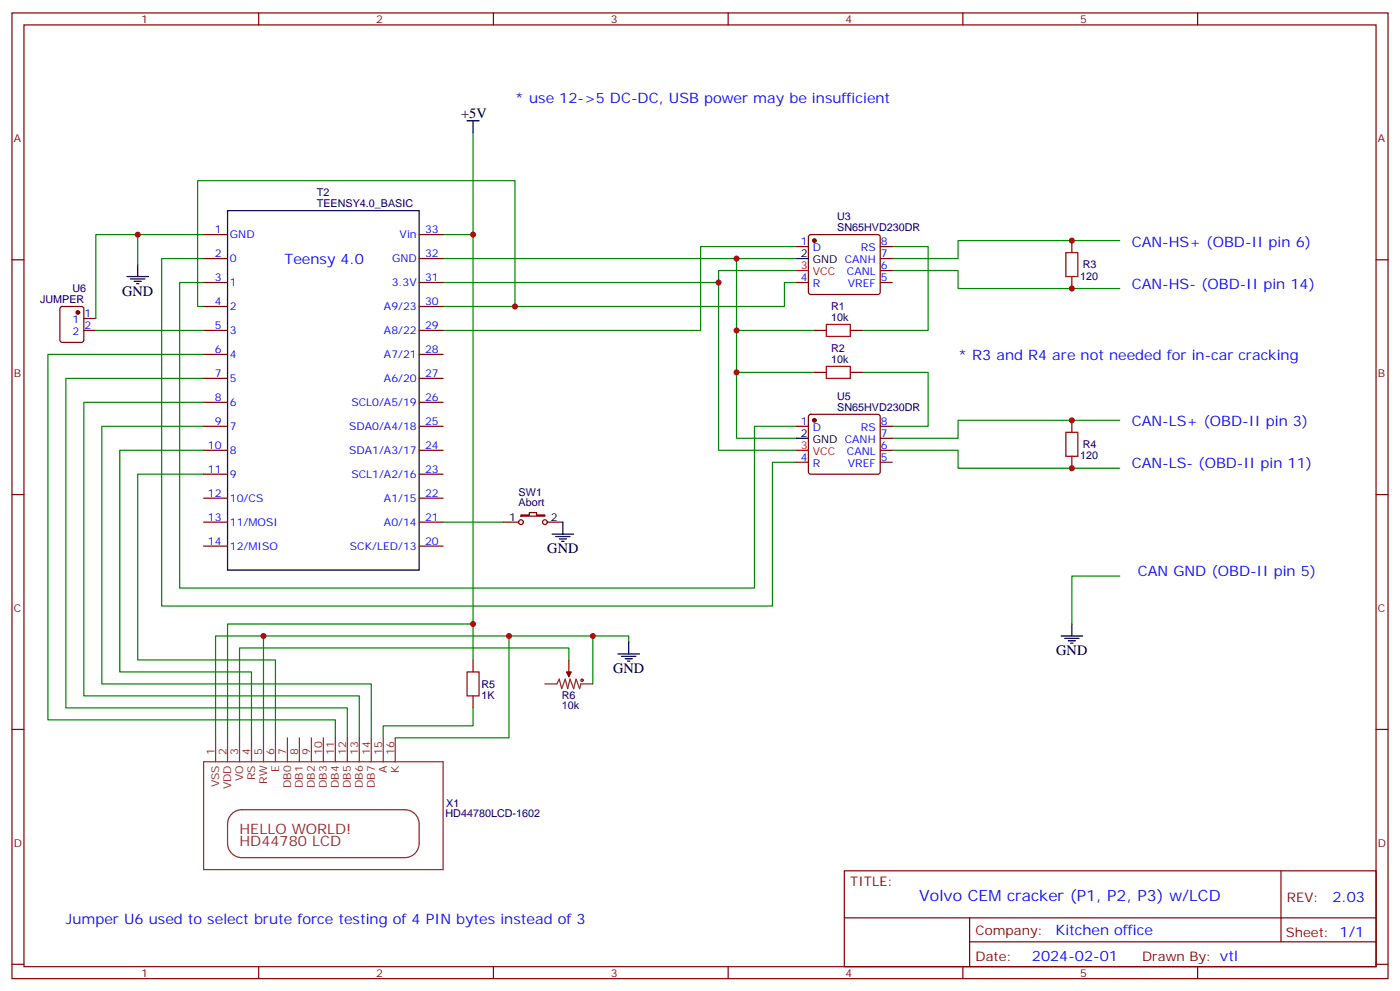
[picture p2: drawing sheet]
<svg xmlns="http://www.w3.org/2000/svg" width="412mm" height="292mm" viewBox="0 0 412 292" stroke-linecap="round" stroke-linejoin="round" font-family="sans-serif">
<g fill="none" stroke="#008700" stroke-width=".35">
<path d="M139.3 39.1v30h-8.8M40.6 69.1h-12.4v24.7M60 69.1h-19.4v8.8M60 76.1h-12.4v102.3h179.9v-42.3h7.1M130.5 76.1h104.1M139.3 69.1v114.6h-72.3v33.5M217 76.1v52.9h17.6M234.6 72.6h-28.2v24.7h-75.9M234.6 79.7h-22.9v3.5M262.8 79.7h19.4v5.2h47.6M262.8 72.6h10.6v24.7h-19.4M329.8 70.8h-47.6v5.3h-19.4"/>
<path d="M28.2 97.3h31.8M60 90.2h-1.8v-37h93.5v37M60 83.2h-7.1v89.9h169.3v-47.6h12.4M130.5 83.2h81.2v49.4h22.9M217 97.3h22.9M234.6 83.2h-3.5v7h-100.6M60 118.5h-35.3v86.4h81.1v12.3M60 111.4h-40.6v97h82.9v8.8M60 104.4h-45.9v107.5h84.7v5.3M217 109.6h22.9M254 109.6h19.4v15.9h-10.6M60 125.5h-30v75.9h79.4v15.8"/>
<path d="M60 139.6h-19.4v54.7h40.5v22.9M60 132.6h-24.7v65.2h38.8v19.4M262.8 132.6h19.4v5.3h47.6M329.8 123.8h-47.6v5.2h-19.4M130.5 153.7h17.7M329.8 169.6h-14.1v14.1M77.6 187.3h-14.1v29.9M139.3 183.7v10.6M149.9 187.3v29.9h-33.5M167.6 194.3v-3.5h-97v26.4M174.6 187.3v14.1M185.2 189v-1.7h-107.6v29.9"/>
<path d="M139.3 208.4v5.3h-26.4v3.5"/>
</g>
<g fill="none" stroke="#8c2424" stroke-width=".35">
<path d="M167.6 197.8v1.4M63.5 217.2v7.1M67 217.2v7.1M70.6 217.2v7.1M74.1 217.2v7.1M77.6 217.2v7.1M81.1 217.2v7.1M84.7 217.2v7.1M88.2 217.2v7.1M91.7 217.2v7.1M95.2 217.2v7.1M98.8 217.2v7.1"/>
<path d="M102.3 217.2v7.1M105.8 217.2v7.1M109.4 217.2v7.1M112.9 217.2v7.1M116.4 217.2v7.1M160.5 201.4h3.5l.7-1.4 .8 2.8 1-2.8 .7 2.8 .7-2.8 1.1 2.8 .7-2.8 1 2.8 .4-1.4h3.5M60 224.3h70.5v31.7h-70.5zM68.5 239.4a4.2 4.2 0 0 1 2.8-1h47.9a4.2 4.2 0 0 1 4.3 4.2v5.7a4.2 4.2 0 0 1-4.3 4.2h-47.9a4.2 4.2 0 0 1-4.3-4.2v-5.7a4.2 4.2 0 0 1 1.5-3.2z"/>
</g>
<g fill="#870000" stroke="#870000" stroke-width=".35">
<path d="M166.9 197.8h1.4l-.7 1.4z"/>
<circle cx="239.9" cy="123.8" r=".53"/>
<circle cx="239.9" cy="70.8" r=".53"/>
<circle cx="22.9" cy="92" r=".53"/>
</g>
<g fill="none" stroke="#a10000" stroke-width=".35">
<path d="M314 74.4h3.5v7h-3.5zM243.4 95.5h7.1v3.6h-7.1zM243.4 107.9h7.1v3.5h-7.1zM314 127.3h3.5v7h-3.5zM137.6 197.8h3.5v7.1h-3.5z"/>
<circle cx="171.5" cy="200.3" r=".35"/>
</g>
<g fill="none" stroke="#870000" stroke-width=".35">
<path d="M3.5 3.8h405.4v284.3h-405.4zM7.1 7.3h398.2v277.3h-398.2zM76.2 3.8v3.5M145.3 3.8v3.5M214.5 3.8v3.5M283.6 3.8v3.5M352.8 3.8v3.5M3.5 76.5h3.6M60 76.1h7M60 69.1h7M123.5 76.1h7M123.5 69.1h7"/>
<path d="M234.6 72.6h3.5M238.4 69.3l.4-.2h19.8l.5 .2 .2 .5v16.2l-.2 .5-.5 .2h-19.8l-.5-.2-.2-.5v-16.2zM259.3 72.6h3.5M259.3 79.7h3.5M259.3 76.1h3.5M315.7 70.8v3.6M405.3 76.5h3.6M17.9 90.4l.4-.2h5.7l.6 .5 .1 9.4-.5 .7h-5.9l-.6-.4-.1-9.5zM24.7 97.3h3.5M24.7 93.8h3.5M60 97.3h7M60 83.2h7"/>
<path d="M60 90.2h7M123.5 97.3h7M123.5 83.2h7M123.5 90.2h7M234.6 83.2h3.5M239.9 97.3h3.5M250.5 97.3h3.5M259.3 83.2h3.5M315.7 81.4v3.5M60 104.4h7M60 111.4h7M60 118.5h7"/>
<path d="M123.5 104.4h7M123.5 111.4h7M123.5 118.5h7M239.9 109.6h3.5M250.5 109.6h3.5M60 125.5h7M60 132.6h7M60 139.6h7M123.5 125.5h7M123.5 132.6h7M123.5 139.6h7M234.6 125.5h3.5"/>
<path d="M234.6 136.1h3.5M238.4 122.2l.4-.2h19.8l.5 .2 .2 .5v16.2l-.2 .5-.5 .2h-19.8l-.5-.2-.2-.5v-16.2zM259.3 125.5h3.5M259.3 136.1h3.5M259.3 132.6h3.5M259.3 129h3.5M315.7 123.8v3.5M315.7 134.3v3.6M3.5 145.6h3.6M60 146.7h7M60 153.7h7M123.5 146.7h7"/>
<path d="M123.5 153.7h7M148.2 153.7h4.6M153.5 151.6h2.4v-.7h2.1v.7h2.5v.4h-7zM161.2 153.7h4.6M405.3 145.6h3.6M60 160.8h7M123.5 160.8h7M139.3 194.3v3.5M167.6 194.3v3.5M3.5 214.8h3.6M139.3 204.9v3.5M405.3 214.8h3.6"/>
<path d="M248.7 256.4h156.6v28.2h-156.6zM377.3 256.4v20.9M248.7 270.2h156.5M285.6 277.3h119.6M285.6 270.2v14.2M3.5 283.9h3.6M76.2 284.6v3.5M145.3 284.6v3.5M214.5 284.6v3.5M283.6 284.6v3.5M352.8 284.6v3.5M405.3 283.9h3.6"/>
<circle cx="153.5" cy="153.7" r=".71"/>
<circle cx="160.5" cy="153.7" r=".71"/>
</g>
<g fill="none" stroke="#000" stroke-width=".35">
<path d="M137.6 35.6h3.5M139.3 35.6v3.5M40.6 77.9v3.5M67 62h56.5v105.9h-56.5zM234.6 76.1h3.5M37.4 81.4h6.3M38.5 82.1h4.2M39.5 82.8h2.1M40.2 83.5h.7M234.6 129h3.5M162.6 157.3h6.4M163.7 158h4.2"/>
<path d="M164.7 158.7h2.2M165.5 159.4h.7M165.8 153.7v3.6M182 192.5h6.4M183.1 193.3h4.2M184.1 194h2.2M184.9 194.7h.7M185.2 189v3.5M312.6 187.3h6.3M313.6 188h4.3M314.7 188.7h2.1M315.4 189.4h.7"/>
<path d="M315.7 183.7v3.6"/>
</g>
<path d="M234.6 79.7h3.5M234.6 132.6h3.5" fill="none" stroke="#f00" stroke-width=".35"/>
<g fill="#c00">
<circle cx="174.6" cy="187.3" r=".88"/>
<circle cx="149.9" cy="187.3" r=".88"/>
<circle cx="139.3" cy="183.7" r=".88"/>
<circle cx="77.6" cy="187.3" r=".88"/>
<circle cx="139.3" cy="69.1" r=".88"/>
<circle cx="151.7" cy="90.2" r=".88"/>
<circle cx="315.7" cy="70.8" r=".88"/>
<circle cx="315.7" cy="84.9" r=".88"/>
<circle cx="315.7" cy="123.8" r=".88"/>
<circle cx="315.7" cy="137.9" r=".88"/>
<circle cx="217" cy="109.6" r=".88"/>
<circle cx="217" cy="97.3" r=".88"/>
<circle cx="211.7" cy="83.2" r=".88"/>
<circle cx="217" cy="76.1" r=".88"/>
<circle cx="40.6" cy="69.1" r=".88"/>
</g>
<text font-size="4.6" fill="#00f" x="270.8" y="265.4">Volvo CEM cracker (P1, P2, P3) w/LCD</text>
<g font-size="4.2">
<text x="135.8" y="34.9">+5V</text>
<text x="36" y="87.1">GND</text>
<text x="161.2" y="162.9">GND</text>
<text x="311.1" y="192.9">GND</text>
<text x="180.6" y="198.2">GND</text>
</g>
<g font-size="4.2" fill="#00f">
<text x="151.7" y="30.3">* use 12-&gt;5 DC-DC, USB power may be insufficient</text>
<text x="83.8" y="77.8">Teensy 4.0</text>
<text x="333.4" y="72.6">CAN-HS+ (OBD-II pin 6)</text>
<text x="333.4" y="84.9">CAN-HS- (OBD-II pin 14)</text>
<text x="282.2" y="106.1">* R3 and R4 are not needed for in-car cracking</text>
<text x="333.4" y="125.5">CAN-LS+ (OBD-II pin 3)</text>
<text x="333.4" y="137.9">CAN-LS- (OBD-II pin 11)</text>
<text x="335.1" y="169.6">CAN GND (OBD-II pin 5)</text>
<text x="392.5" y="265.7">2.03</text>
<text x="19.4" y="271.9">Jumper U6 used to select brute force testing of 4 PIN bytes instead of 3</text>
<text x="310.9" y="275.2">Kitchen office</text>
<text x="304" y="283">2024-02-01</text>
</g>
<g font-size="4.2" fill="#8d2323">
<text x="70.6" y="245.5">HELLO WORLD!</text>
<text x="70.6" y="249">HD44780 LCD</text>
</g>
<g font-size="3.9" fill="#800">
<text x="250.5" y="261">TITLE:</text>
<text x="379.1" y="265.7">REV:</text>
<text x="287.4" y="275.2">Company:</text>
<text x="378.7" y="275.8">Sheet: 1/1</text>
<text x="287.4" y="282.9">Date:</text>
<text x="336.4" y="282.9">Drawn By: vtl</text>
</g>
<g font-size="3.2" fill="#800">
<text x="41.6" y="6.8">1</text>
<text x="110.8" y="6.8">2</text>
<text x="179.9" y="6.8">3</text>
<text x="249.1" y="6.8">4</text>
<text x="318.2" y="6.8">5</text>
<text x="4.1" y="41.9">A</text>
<text x="405.9" y="41.9">A</text>
<text x="4.1" y="111.1">B</text>
<text x="405.9" y="111.1">B</text>
<text x="4.1" y="180.2">C</text>
<text x="405.9" y="180.2">C</text>
<text x="4.1" y="249.3">D</text>
<text x="405.9" y="249.3">D</text>
<text x="41.6" y="287.6">1</text>
<text x="110.8" y="287.6">2</text>
<text x="179.9" y="287.6">3</text>
<text x="249.1" y="287.6">4</text>
<text x="318.2" y="287.6">5</text>
</g>
<g font-size="3.2" fill="#000080">
<text x="93.3" y="57.7">T2</text>
<text x="93.3" y="61">TEENSY4.0_BASIC</text>
<text x="246.6" y="64.8">U3</text>
<text x="246.6" y="68">SN65HVD230DR</text>
<text x="318.2" y="82.3">120</text>
<text x="318.9" y="79">R3</text>
<text x="11.8" y="89.1">JUMPER</text>
<text x="21.3" y="86.1">U6</text>
<text x="244.8" y="94.5">10k</text>
<text x="244.8" y="91.3">R1</text>
<text x="244.8" y="106.8">10k</text>
<text x="244.8" y="103.6">R2</text>
<text x="246.6" y="117.8">U5</text>
<text x="246.6" y="120.9">SN65HVD230DR</text>
<text x="318.9" y="132">R4</text>
<text x="318.2" y="135.2">120</text>
<text x="152.8" y="149">Abort</text>
<text x="152.8" y="145.9">SW1</text>
<text x="141.8" y="202.6">R5</text>
<text x="141.8" y="205.8">1K</text>
<text x="165.5" y="208.9">10k</text>
<text x="165.5" y="205.8">R6</text>
<text x="131.4" y="237.5">X1</text>
<text x="131.2" y="240.6">HD44780LCD-1602</text>
</g>
<g font-size="3.2" fill="#00f">
<text x="63.2" y="68.7">1</text>
<text x="67.7" y="70.1">GND</text>
<text x="117.7" y="70.1">Vin</text>
<text x="125.2" y="68.7">33</text>
<text x="63.2" y="75.8">2</text>
<text x="67.7" y="77.2">0</text>
<text x="115.5" y="77.2">GND</text>
<text x="125.2" y="75.8">32</text>
<text x="235.9" y="72.2">1</text>
<text x="239.4" y="74">D</text>
<text x="253.6" y="74">RS</text>
<text x="259.5" y="75.8">7</text>
<text x="259.5" y="72.2">8</text>
<text x="63.2" y="82.8">3</text>
<text x="125.2" y="82.8">31</text>
<text x="235.9" y="82.8">4</text>
<text x="249.5" y="81.1">CANL</text>
<text x="259.5" y="82.8">5</text>
<text x="259.5" y="79.3">6</text>
<text x="63.2" y="89.9">4</text>
<text x="67.7" y="84.2">1</text>
<text x="115.4" y="84.2">3.3V</text>
<text x="125.2" y="89.9">30</text>
<text x="239.4" y="84.6">R</text>
<text x="249.8" y="84.6">VREF</text>
<text x="21.4" y="95.2">1</text>
<text x="24.9" y="93.4">1</text>
<text x="67.7" y="91.3">2</text>
<text x="113.1" y="91.3">A9/23</text>
<text x="21.4" y="98.7">2</text>
<text x="24.9" y="96.9">2</text>
<text x="63.2" y="96.9">5</text>
<text x="67.7" y="98.4">3</text>
<text x="113.1" y="98.4">A8/22</text>
<text x="125.2" y="96.9">29</text>
<text x="63.2" y="104">6</text>
<text x="67.7" y="105.4">4</text>
<text x="113.1" y="105.4">A7/21</text>
<text x="125.2" y="104">28</text>
<text x="63.2" y="111.1">7</text>
<text x="67.7" y="112.5">5</text>
<text x="113.1" y="112.5">A6/20</text>
<text x="125.2" y="111.1">27</text>
<text x="63.2" y="118.1">8</text>
<text x="67.7" y="119.5">6</text>
<text x="103.5" y="119.5">SCL0/A5/19</text>
<text x="125.2" y="118.1">26</text>
<text x="63.2" y="125.2">9</text>
<text x="125.2" y="125.2">25</text>
<text x="235.9" y="125.2">1</text>
<text x="259.5" y="125.2">8</text>
<text x="67.7" y="126.6">7</text>
<text x="102.9" y="126.6">SDA0/A4/18</text>
<text x="239.4" y="126.9">D</text>
<text x="253.6" y="126.9">RS</text>
<text x="259.5" y="128.7">7</text>
<text x="61.2" y="132.2">10</text>
<text x="67.7" y="133.6">8</text>
<text x="102.9" y="133.6">SDA1/A3/17</text>
<text x="125.2" y="132.2">24</text>
<text x="235.9" y="135.7">4</text>
<text x="239.4" y="137.5">R</text>
<text x="249.5" y="134">CANL</text>
<text x="249.8" y="137.5">VREF</text>
<text x="259.5" y="135.7">5</text>
<text x="259.5" y="132.2">6</text>
<text x="61.2" y="139.3">11</text>
<text x="67.7" y="140.7">9</text>
<text x="103.5" y="140.7">SCL1/A2/16</text>
<text x="125.2" y="139.3">23</text>
<text x="61.2" y="146.3">12</text>
<text x="67.7" y="147.7">10/CS</text>
<text x="113.1" y="147.7">A1/15</text>
<text x="125.2" y="146.3">22</text>
<text x="61.2" y="153.4">13</text>
<text x="67.7" y="154.8">11/MOSI</text>
<text x="113.1" y="154.8">A0/14</text>
<text x="125.2" y="153.4">21</text>
<text x="61.2" y="160.4">14</text>
<text x="67.7" y="161.9">12/MISO</text>
<text x="103.1" y="161.9">SCK/LED/13</text>
<text x="125.2" y="160.4">20</text>
</g>
<g font-size="3.2">
<text x="235.9" y="75.8">2</text>
<text x="239.4" y="77.5">GND CANH</text>
<text x="235.9" y="128.7">2</text>
<text x="239.4" y="130.5">GND CANH</text>
<text x="150" y="153.4">1</text>
<text x="162.3" y="153.4">2</text>
</g>
<g font-size="3.2" fill="#f00">
<text x="235.9" y="79.3">3</text>
<text x="239.4" y="81.1">VCC</text>
<text x="235.9" y="132.2">3</text>
<text x="239.4" y="134">VCC</text>
</g>
<g font-size="3.2" fill="#8d2323">
<text x="63.1" y="222.2" transform="rotate(-90 63.1 222.2)">1</text>
<text x="66.7" y="222.2" transform="rotate(-90 66.7 222.2)">2</text>
<text x="70.2" y="222.2" transform="rotate(-90 70.2 222.2)">3</text>
<text x="73.7" y="222.2" transform="rotate(-90 73.7 222.2)">4</text>
<text x="77.3" y="222.2" transform="rotate(-90 77.3 222.2)">5</text>
<text x="80.8" y="222.2" transform="rotate(-90 80.8 222.2)">6</text>
<text x="82.2" y="227.4" transform="rotate(-90 82.2 227.4)">E</text>
<text x="84.3" y="222.2" transform="rotate(-90 84.3 222.2)">7</text>
<text x="87.8" y="222.2" transform="rotate(-90 87.8 222.2)">8</text>
<text x="91.4" y="222.2" transform="rotate(-90 91.4 222.2)">9</text>
<text x="94.9" y="222.2" transform="rotate(-90 94.9 222.2)">10</text>
<text x="98.4" y="222.2" transform="rotate(-90 98.4 222.2)">11</text>
<text x="102" y="222.2" transform="rotate(-90 102 222.2)">12</text>
<text x="105.5" y="222.2" transform="rotate(-90 105.5 222.2)">13</text>
<text x="109" y="222.2" transform="rotate(-90 109 222.2)">14</text>
<text x="112.5" y="222.2" transform="rotate(-90 112.5 222.2)">15</text>
<text x="113.9" y="227.5" transform="rotate(-90 113.9 227.5)">A</text>
<text x="116.1" y="222.2" transform="rotate(-90 116.1 222.2)">16</text>
<text x="117.5" y="227.6" transform="rotate(-90 117.5 227.6)">K</text>
<text x="64.6" y="231.9" transform="rotate(-90 64.6 231.9)">VSS</text>
<text x="68.1" y="232.4" transform="rotate(-90 68.1 232.4)">VDD</text>
<text x="71.6" y="230" transform="rotate(-90 71.6 230)">VO</text>
<text x="75.1" y="229.7" transform="rotate(-90 75.1 229.7)">RS</text>
<text x="78.7" y="230.7" transform="rotate(-90 78.7 230.7)">RW</text>
<text x="85.7" y="232" transform="rotate(-90 85.7 232)">DB0</text>
<text x="89.3" y="232" transform="rotate(-90 89.3 232)">DB1</text>
<text x="92.8" y="232" transform="rotate(-90 92.8 232)">DB2</text>
<text x="96.3" y="232" transform="rotate(-90 96.3 232)">DB3</text>
<text x="99.8" y="232" transform="rotate(-90 99.8 232)">DB4</text>
<text x="103.4" y="232" transform="rotate(-90 103.4 232)">DB5</text>
<text x="106.9" y="232" transform="rotate(-90 106.9 232)">DB6</text>
<text x="110.4" y="232" transform="rotate(-90 110.4 232)">DB7</text>
</g>
</svg>
